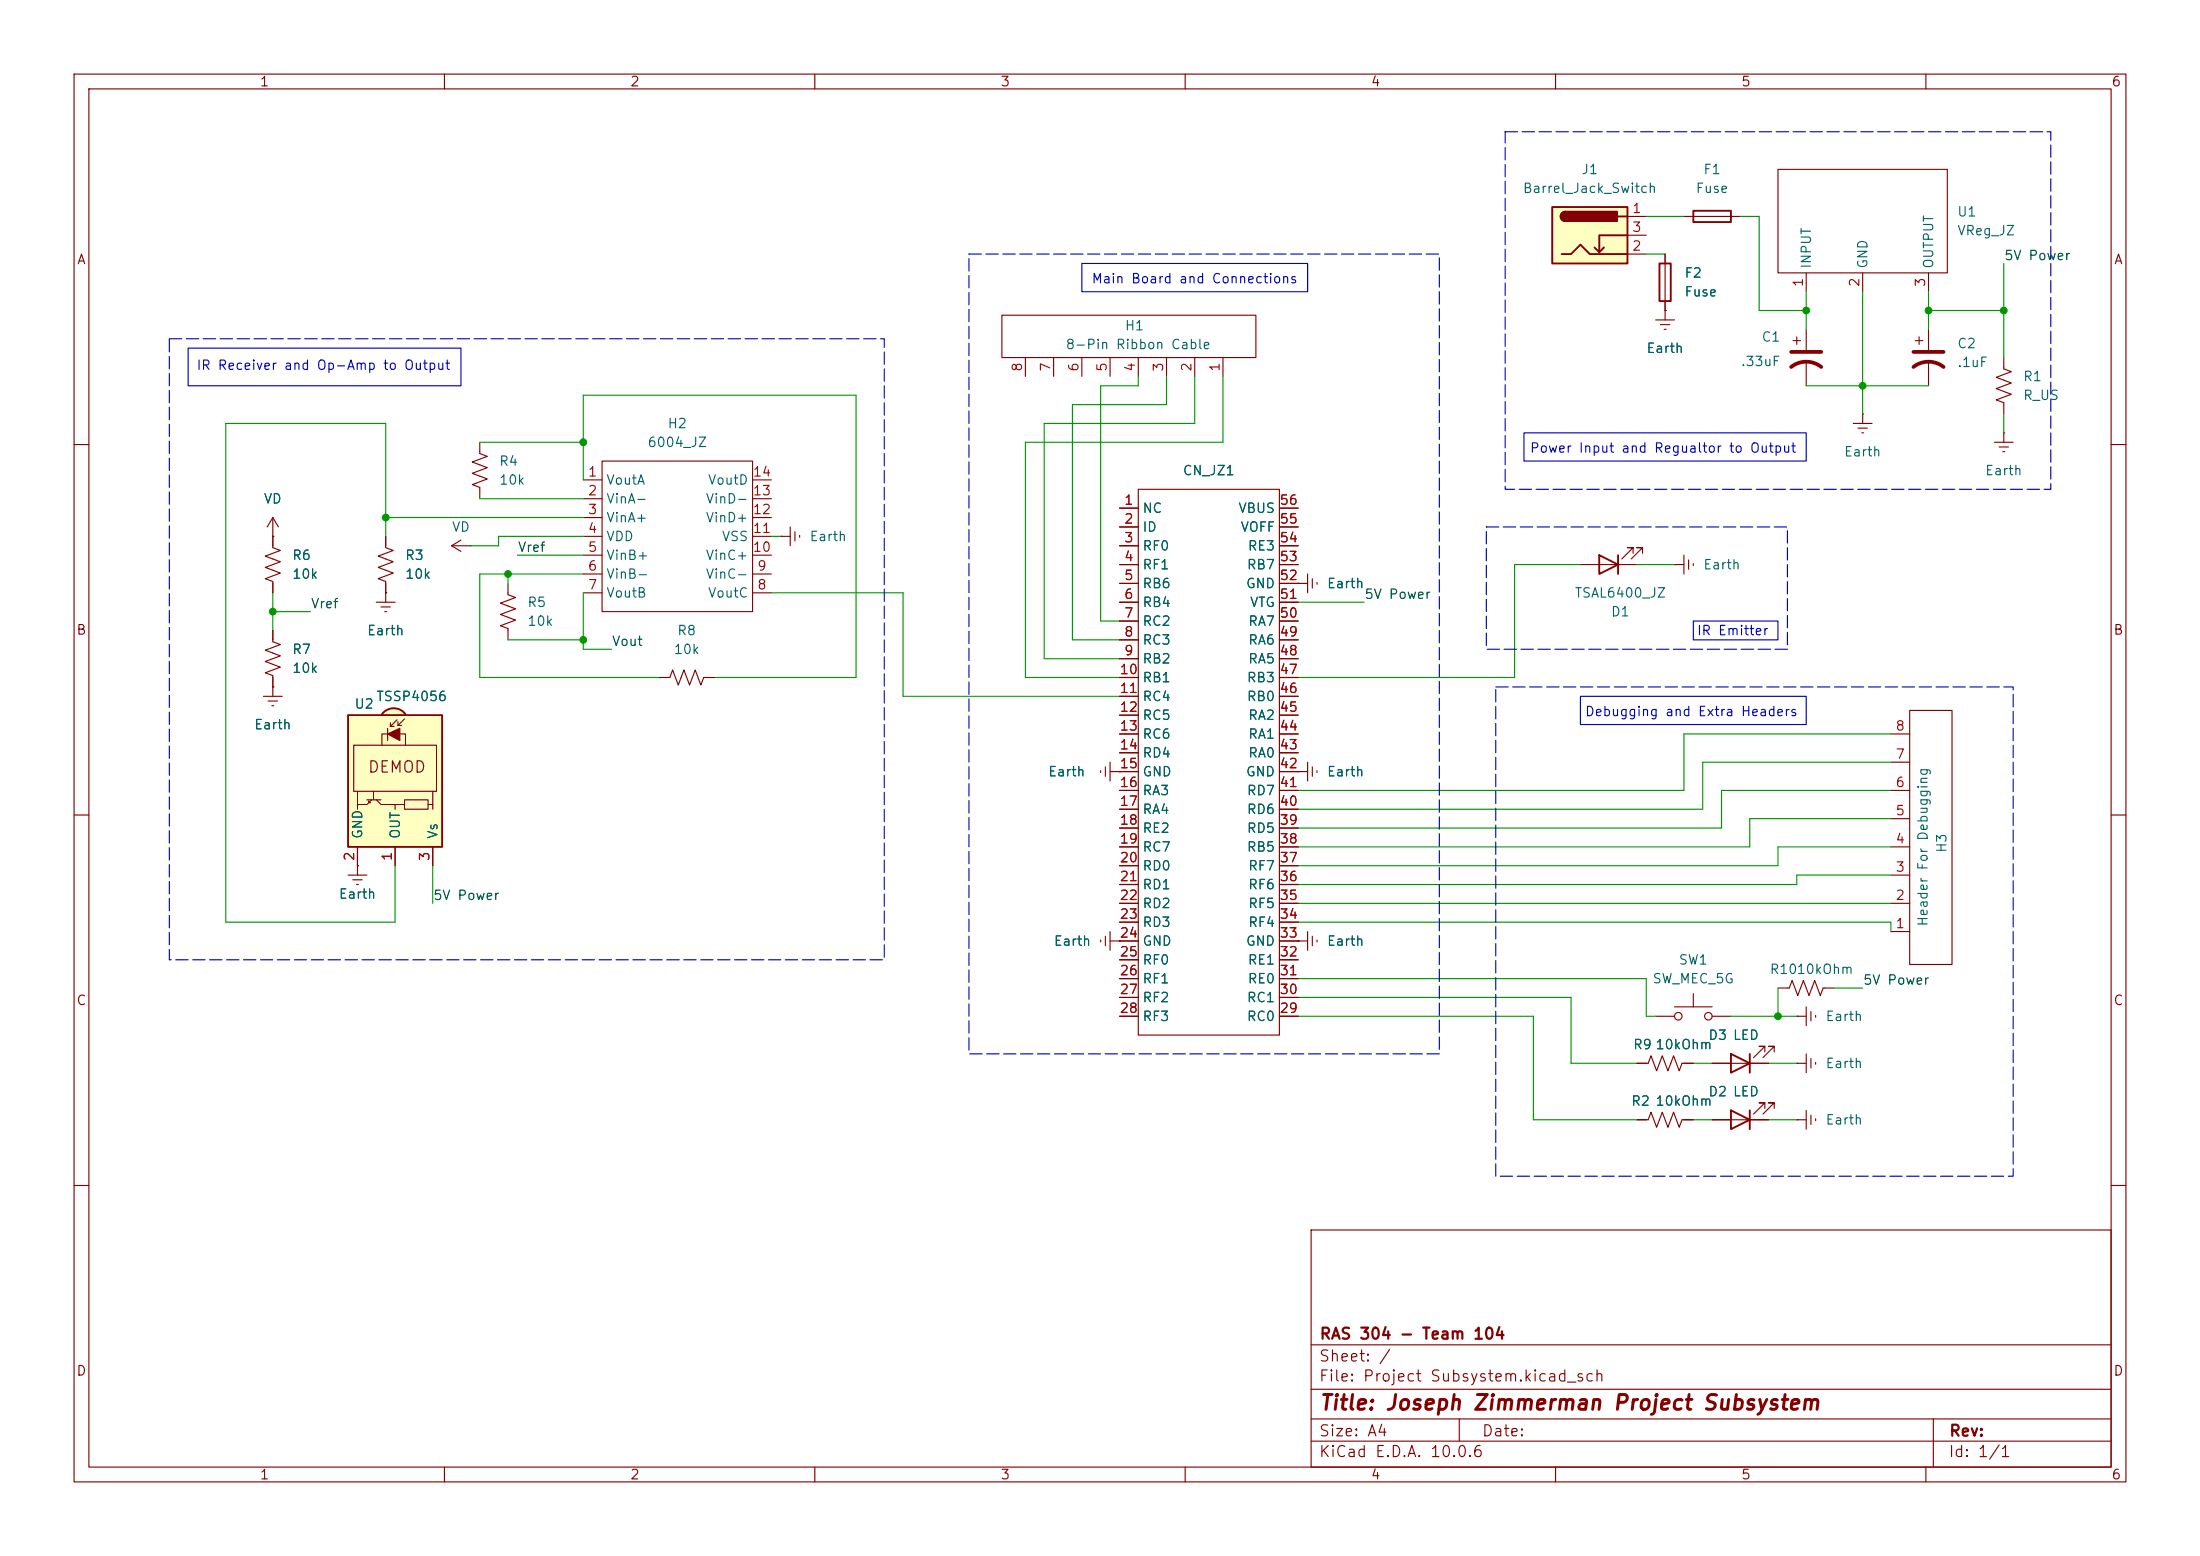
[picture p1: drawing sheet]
<svg xmlns="http://www.w3.org/2000/svg" width="297mm" height="210mm" viewBox="0 0 297 210" stroke-linecap="round" stroke-linejoin="round" font-family="sans-serif">
<g fill="none" stroke="#840000" stroke-width=".15">
<path d="M10 10h277v190h-277zM12 12h273v186h-273zM60 10v2M110 10v2M160 10v2M210 10v2M260 10v2M224.8 34.3v7.6M227.3 29.2h7.6M270.5 48.3v1.5l1 .4-2 .7 2 .8-2 .8 2 .7-2 .8 1 .4v1.5M10 60h2M78.7 64.8h2.6"/>
<path d="M78.7 67.3h2.6M78.7 69.9h2.6M78.7 72.4h2.6M78.7 74.9h2.6M78.7 77.5h2.6M81.3 62.2h20.3v20.4h-20.3zM101.6 64.8h2.5M101.6 67.3h2.5M101.6 69.9h2.5M101.6 72.4h2.5M101.6 74.9h2.5M101.6 77.5h2.5"/>
<path d="M105.4 72.4h.1M105.4 72.4h1.3M106.7 71.1v2.6M107.3 71.8v1.2M107.9 72.3v.2M213.4 76.2h7.6M220.5 74.7v-.8h-.8h.8l-1.6 1.5M221.7 74.7v-.8h-.7h.7l-1.5 1.5M226.1 76.2h.1M226.1 76.2h1.2M227.3 74.9v2.6M228 75.6v1.2"/>
<path d="M228.6 76.1v.2M285 60h2M78.7 80h2.6M101.6 80h2.5M255.3 99.1h2.5M257.8 95.9h5.7v34.3h-5.7zM10 110h2M175.3 104.1h.1M175.3 104.1h1.2M176.5 102.9v2.5M177.2 103.5v1.3M177.8 104v.3"/>
<path d="M255.3 118.1h2.5M255.3 114.3h2.5M255.3 110.5h2.5M255.3 106.7h2.5M255.3 102.9h2.5M285 110h2M148.6 126.9v.2M149.2 126.4v1.2M149.9 127h1.2M149.9 125.7v2.6M151.1 127h.1M223.5 137.2h2.6"/>
<path d="M226.1 135.9h5M228.6 134.1v1.8M231.1 137.2h2.6M242.6 137.2h.1M242.6 137.2h1.2M243.8 135.9v2.5M244.5 136.5v1.3M245.1 137v.3M255.3 125.7h2.5M255.3 121.9h2.5M231.1 151.1h7.7M238.3 149.6v-.8h-.8h.8l-1.6 1.6"/>
<path d="M239.5 149.6v-.8h-.7h.7l-1.5 1.6M10 160h2M177 166h108v32h-108zM285 160h2M60 198v2M110 198v2M160 198v2M177 194.5h108M177 191.5h108M177 187.5h108M177 181.5h108M197 191.5v3"/>
<path d="M210 198v2M260 198v2M261 191.5v6.5"/>
<circle cx="226.6" cy="137.2" r=".51"/>
<circle cx="230.6" cy="137.2" r=".51"/>
</g>
<path d="M224 35.6h1.6v5h-1.6zM228.6 28.4h5.1v1.6h-5.1zM215.9 74.9l2.5 1.3-2.5 1.3zM218.4 74.9v2.6M233.7 149.9l2.5 1.2-2.5 1.3zM236.2 149.9v2.5" fill="none" stroke="#840000" stroke-width=".25"/>
<path d="M209.5 27.9h10.2v7.7h-10.2z" fill="#ffffc2"/>
<path d="M209.5 27.9h10.2v7.7h-10.2zM210.8 34.3h1.3l1.3-1.3 1.2 1.3h5.1M211.3 28.6a.64 .64 0 0 0-.6 .6 .64 .64 0 0 0 .6 .6M216.5 33.4l-.6 .6M218.4 29.2h1.3M219.7 31.8h-3.8v2.2l-.6-.6" fill="none" stroke="#840000" stroke-width=".25"/>
<g fill="#840000" stroke="#840000" stroke-width=".25">
<path d="M210.9 28.8l.4-.2v1.2a.63 .63 0 0 1-.6-.3 .63 .63 0 0 1 .2-.7z"/>
<path d="M211.3 28.6h7v1.2h-7z"/>
</g>
<g fill="none" stroke="#840000" stroke-width=".15">
<path d="M219.7 29.2h2.5M219.7 34.3h2.5M219.7 31.8h2.5M135.3 42.5h34.2v5.8h-34.2zM138.4 48.3v2.5M142.2 48.3v2.5M146 48.3v2.5M149.9 48.3v2.5M153.7 48.3v2.5M157.5 48.3v2.5M161.3 48.3v2.5M165.1 48.3v2.5"/>
<path d="M242.1 46h1M242.6 45.5v1M243.8 44.5v2.7M243.8 48.8v3.3M250.2 57.2h2.5M250.8 57.8h1.3M251.3 58.4h.3M251.5 55.9h.1M251.5 55.9v1.3M258.6 46h1M259.1 45.5v1M260.3 44.5v2.7"/>
<path d="M260.3 48.8v3.3M269.2 59.7h2.6M270.5 58.4h.1M270.5 58.4v1.3M151.1 68.6h2.6M151.1 71.1h2.6M151.1 73.7h2.6M151.1 76.2h2.6M151.1 78.7h2.6M153.7 66h19v73.7h-19zM172.7 68.6h2.6M172.7 71.1h2.6"/>
<path d="M172.7 73.7h2.6M172.7 76.2h2.6M172.7 78.7h2.6M269.9 60.3h1.2M270.4 61h.2M35.6 94h2.5M36.2 94.6h1.3M36.7 95.3h.3M36.8 92.7h.1M36.8 92.7v1.3M88.9 91.4h1.5l.4-1 .8 2.1 .7-2.1 .8 2.1 .8-2.1 .7 2.1 .4-1.1h1.5M151.1 81.3h2.6"/>
<path d="M151.1 83.8h2.6M151.1 86.4h2.6M151.1 88.9h2.6M151.1 91.4h2.6M151.1 94h2.6M151.1 96.5h2.6M151.1 99.1h2.6M172.7 81.3h2.6M172.7 83.8h2.6M172.7 86.4h2.6M172.7 88.9h2.6M172.7 91.4h2.6"/>
<path d="M172.7 94h2.6M172.7 96.5h2.6M172.7 99.1h2.6M151.1 101.6h2.6M151.1 104.1h2.6M151.1 106.7h2.6M151.1 109.2h2.6M151.1 111.8h2.6M151.1 114.3h2.6M151.1 116.8h2.6M151.1 119.4h2.6M172.7 101.6h2.6"/>
<path d="M172.7 104.1h2.6M172.7 106.7h2.6M172.7 109.2h2.6M172.7 111.8h2.6M172.7 114.3h2.6M172.7 116.8h2.6M172.7 119.4h2.6M151.1 121.9h2.6M151.1 124.5h2.6M151.1 127h2.6M151.1 129.5h2.6M151.1 132.1h2.6"/>
<path d="M151.1 134.6h2.6M151.1 137.2h2.6M172.7 121.9h2.6M172.7 124.5h2.6M172.7 127h3.8M172.7 129.5h2.6M172.7 132.1h2.6M172.7 134.6h2.6M172.7 137.2h2.6M175.3 127h.1M176.5 125.7v2.6M177.2 126.4v1.2"/>
<path d="M177.8 126.9v.2"/>
</g>
<path d="M241.8 49.5a3.3 3.3 0 0 1 4.1 0M241.8 47.5h4.1M258.3 49.5a3.3 3.3 0 0 1 4.1 0M258.3 47.5h4.1" fill="none" stroke="#840000" stroke-width=".51"/>
<path d="M51.7 96.2a1.97 1.97 0 0 1 3 .2l-1.6 1.2-1.5-1.2z" fill="#ffffc2" stroke="#ffffc2" stroke-width=".14"/>
<path d="M47 96.5h12.7v17.8h-12.7z" fill="#ffffc2"/>
<path d="M47 96.5h12.7v17.8h-12.7zM51.6 96.4a1.97 1.97 0 0 1 3.1 0M233.7 142.2l2.5 1.3-2.5 1.3zM236.2 142.2v2.6" fill="none" stroke="#840000" stroke-width=".25"/>
<g fill="none" stroke="#840000" stroke-width=".15">
<path d="M224.8 34.3v1.3M240 22.9h22.9v13.9h-22.9zM243.8 36.8v2.6M251.5 36.8v2.6M260.3 36.8v2.6M64.8 59.7v1.5l1 .4-2 .8 2 .7-2 .8 2 .7-2 .8 1 .4v1.5M223.5 43.2h2.6M224.2 43.8h1.2M224.7 44.5h.2M224.8 41.9h.1M224.8 40.6v2.6M36.8 72.4h.1"/>
<path d="M36.8 69.9v4l1 .4-2 .8 2 .7-2 .8 2 .7-2 .8 1 .4v1.5M36.8 69.9l-.7 1.2M36.8 69.9l.8 1.2M52.1 72.4v1.5l1 .4-2 .8 2 .7-2 .8 2 .7-2 .8 1 .4v2.8M61 73.7l1.2 .7M61 73.7h2.5M62.2 72.9l-1.2 .8M63.5 73.7h.1M68.6 78.7v1.6l1 .3-2 .8 2 .8-2 .7 2 .8-2 .8 1 .3v1.6M151.1 73.7h2.6M151.1 78.7h2.6M151.1 68.6h2.6"/>
<path d="M151.1 71.1h2.6M151.1 76.2h2.6M172.7 73.7h2.6M172.7 78.7h3.8M172.7 68.6h2.6M172.7 71.1h2.6M172.7 76.2h2.6M175.3 78.7h.1M176.5 77.5v2.5M177.2 78.1v1.3M177.8 78.6v.3M36.8 85.1v1.5l1 .4-2 .8 2 .7-2 .8 2 .7-2 .8 1 .4v1.5"/>
<path d="M36.8 92.7h.1M50.8 81.3h2.5M51.4 81.9h1.3M51.9 82.6h.3M52.1 80h.1M52.3 98.3v1.6M52.7 97.5v.5M52.7 98h.5M53.6 97.2l-.9 .8M53.7 97.4v.5M53.7 97.9h.5M54.6 97l-.9 .9"/>
<path d="M151.1 81.3h2.6M151.1 83.8h2.6M151.1 86.4h2.6M151.1 88.9h2.6M151.1 91.4h2.6M151.1 94h2.6M151.1 96.5h2.6M151.1 99.1h2.6M172.7 81.3h2.6M172.7 83.8h2.6M172.7 86.4h2.6M172.7 88.9h2.6"/>
<path d="M172.7 91.4h2.6M172.7 94h2.6M172.7 96.5h2.6M172.7 99.1h2.6M47 118.1h2.5M47.6 118.7h1.3M47.8 100.6h11.1v6.2h-11.1zM48.1 119.4h.3M48.3 116.8h.1M48.3 106.8v1.8M48.3 114.3v3.8M49.5 108h1.9"/>
<path d="M49.8 108.1v.2h.2M50.2 108l-.7 .6h-1.2v.6M50.4 106.8v1.2M50.8 108l.6 .6h1.9v.6M51.6 100.6v-1.5h3.1v1.5M53.3 108.6h1.3M53.3 114.3v2.5M54.6 108h3.2v1.2h-3.2zM57.8 108.6h.6v.6M58.4 106.8v1.8M58.4 114.3v2.5M148.6 104v.3"/>
<path d="M149.2 103.5v1.3M149.9 104.1h3.8M149.9 102.9v2.5M151.1 104.1h.1M151.1 119.4h2.6M151.1 101.6h2.6M151.1 106.7h2.6M151.1 109.2h2.6M151.1 111.8h2.6M151.1 114.3h2.6M151.1 116.8h2.6M172.7 104.1h2.6"/>
<path d="M172.7 119.4h2.6M172.7 101.6h2.6M172.7 106.7h2.6M172.7 109.2h2.6M172.7 111.8h2.6M172.7 114.3h2.6M172.7 116.8h2.6M175.3 104.1h.1M151.1 127h.1M151.1 121.9h2.6M151.1 124.5h2.6M151.1 127h2.6"/>
<path d="M151.1 129.5h2.6M151.1 132.1h2.6M151.1 134.6h2.6M151.1 137.2h2.6M172.7 121.9h2.6M172.7 124.5h2.6M172.7 127h2.6M172.7 129.5h2.6M172.7 132.1h2.6M172.7 134.6h2.6M172.7 137.2h2.6M175.3 127h.1"/>
<path d="M240 133.4h1.6l.3-1.1 .8 2.1 .8-2.1 .7 2.1 .8-2.1 .7 2.1 .4-1h1.5M221 143.5h1.5l.4-1 .7 2 .8-2 .8 2 .7-2 .8 2 .4-1h1.5M221 151.1h1.5l.4-1 .7 2 .8-2 .8 2 .7-2 .8 2 .4-1h1.5M231.1 143.5h7.7M231.1 151.1h2.6M236.2 151.1h2.6M238.3 142v-.8h-.8h.8l-1.6 1.5M239.5 142v-.8h-.7h.7l-1.5 1.5M242.6 143.5h.1M242.6 151.1h.1M242.6 143.5h1.2M242.6 151.1h1.2"/>
<path d="M243.8 142.2v2.6M243.8 149.9v2.5M244.5 142.9v1.2M244.5 150.5v1.3M245.1 143.4v.2M245.1 151v.3"/>
</g>
<path d="M52.3 99.1l1.7-.8v1.6z" fill="#840000" stroke="#840000" stroke-width=".15"/>
<g fill="none" stroke="#009600" stroke-width=".15">
<path d="M222.2 29.2h5.1M222.2 34.3h2.6M234.9 29.2h2.6v12.7h6.3M243.8 39.4v5.1M251.5 39.4v16.5M260.3 39.4v5.1M270.5 35.6v12.7M64.8 59.7h13.9M153.7 50.8v1.3h-5.1v31.7h2.5M157.5 50.8v3.8h-12.7v31.8h6.3M161.3 50.8v6.4h-20.3v31.7h10.1M165.1 50.8v8.9h-26.7v31.7h12.7"/>
<path d="M243.8 52.1h16.5M260.3 41.9h10.2M270.5 55.9v2.5M52.1 69.9h26.6M52.1 72.4v-15.2h-21.6v67.3h22.8v-7.7M64.8 67.3h13.9M68.6 77.5v1.2M69.8 74.9h8.9M78.7 64.8v-11.5h36.9v38.1h-19.1M78.7 77.5h-13.9v13.9h24.1M78.7 72.4h-11.4v1.3h-3.8M104.1 72.4h1.3"/>
<path d="M213.4 76.2h-8.9v15.2h-29.2M221 76.2h5.1M36.8 80v5.1M36.8 82.6h5.1M68.6 86.4h10.1M78.7 80v7.6h3.8M104.1 80h17.8v14h29.2M175.3 81.3h8.8M255.3 99.1h-28v7.6h-52M58.4 116.8v5.1M255.3 114.3h-15.3v2.5h-64.7M255.3 118.1h-12.7v1.3h-67.3"/>
<path d="M255.3 106.7h-22.9v5.1h-57.1M255.3 110.5h-19.1v3.8h-60.9M255.3 102.9h-25.4v6.3h-54.6M175.3 137.2h31.7v13.9h14M175.3 132.1h46.9v5.1h1.3M175.3 124.5h80v1.2M175.3 134.6h36.8v8.9h8.9M175.3 121.9h80M233.7 137.2h8.9M240 133.4v3.8M247.6 133.4h3.9M228.6 143.5h2.5"/>
<path d="M228.6 151.1h2.5M238.8 143.5h3.8M238.8 151.1h3.8"/>
</g>
<path d="M203.2 17.8h73.7v48.2h-73.7zM130.8 34.3h63.5v107.9h-63.5zM22.9 45.7h96.5v83.8h-96.5zM200.7 71.1h40.6v16.5h-40.6zM201.9 92.7h69.9v66.1h-69.9z" fill="none" stroke="#0000c2" stroke-width=".15" stroke-dasharray="1.7 .6"/>
<path d="M146 35.6h30.5v3.8h-30.5zM25.4 47h36.8v5.1h-36.8zM205.7 58.4h38.1v3.8h-38.1zM213.4 94h30.4v3.8h-30.4zM228.6 83.8h11.4v2.6h-11.4z" fill="none" stroke="#0000c2" stroke-width=".15"/>
<g fill="#009600" stroke="#009600" stroke-width=".14">
<circle cx="243.8" cy="41.9" r=".46"/>
<circle cx="251.5" cy="52.1" r=".46"/>
<circle cx="270.5" cy="41.9" r=".46"/>
<circle cx="260.3" cy="41.9" r=".46"/>
<circle cx="240" cy="137.2" r=".46"/>
<circle cx="78.7" cy="86.4" r=".46"/>
<circle cx="78.7" cy="59.7" r=".46"/>
<circle cx="68.6" cy="77.5" r=".46"/>
<circle cx="36.8" cy="82.6" r=".46"/>
<circle cx="52.1" cy="69.9" r=".46"/>
</g>
<text font-size="2" fill="#840000" x="178" y="190.8">Title: Joseph Zimmerman Project Subsystem</text>
<g font-size="1.5" fill="#840000">
<text x="49.6" y="104.7">DEMOD</text>
<text x="178" y="184.1">Sheet: /</text>
<text x="178" y="181.1">RAS 304 - Team 104</text>
<text x="178" y="186.8">File: Project Subsystem.kicad_sch</text>
<text x="178" y="197">KiCad E.D.A. 10.0.6</text>
<text x="178" y="194.2">Size: A4</text>
<text x="200" y="194.2">Date:</text>
<text x="263" y="197">Id: 1/1</text>
<text x="263" y="194.2">Rev:</text>
</g>
<g font-size="1.3" fill="#840000">
<text x="35" y="12">1</text>
<text x="85" y="12">2</text>
<text x="135" y="12">3</text>
<text x="185" y="12">4</text>
<text x="235" y="12">5</text>
<text x="285" y="12">6</text>
<text x="10.3" y="36">A</text>
<text x="285.3" y="36">A</text>
<text x="10.2" y="86">B</text>
<text x="285.2" y="86">B</text>
<text x="10.2" y="136">C</text>
<text x="285.2" y="136">C</text>
<text x="10.2" y="186">D</text>
<text x="285.2" y="186">D</text>
<text x="35" y="200">1</text>
<text x="85" y="200">2</text>
<text x="135" y="200">3</text>
<text x="185" y="200">4</text>
<text x="235" y="200">5</text>
<text x="285" y="200">6</text>
</g>
<g font-size="1.3" fill="#006464">
<text x="213.4" y="23.8">J1</text>
<text x="229.9" y="23.8">F1</text>
<text x="205.5" y="26.4">Barrel_Jack_Switch</text>
<text x="228.8" y="26.4">Fuse</text>
<text x="264.1" y="29.5">U1</text>
<text x="264.1" y="32.1">VReg_JZ</text>
<text x="227.3" y="37.8">F2</text>
<text x="227.3" y="40.3">Fuse</text>
<text x="244.8" y="36.3" transform="rotate(-90 244.8 36.3)">INPUT</text>
<text x="252.4" y="36.3" transform="rotate(-90 252.4 36.3)">GND</text>
<text x="261.3" y="36.3" transform="rotate(-90 261.3 36.3)">OUTPUT</text>
<text x="143.8" y="47.4">8-Pin Ribbon Cable</text>
<text x="151.8" y="44.9">H1</text>
<text x="222.2" y="48">Earth</text>
<text x="237.7" y="46.4">C1</text>
<text x="264.1" y="47.3">C2</text>
<text x="234.9" y="49.7">.33uF</text>
<text x="264.1" y="49.9">.1uF</text>
<text x="273" y="51.8">R1</text>
<text x="90" y="58.1">H2</text>
<text x="273" y="54.3">R_US</text>
<text x="67.3" y="63.2">R4</text>
<text x="67.3" y="65.7">10k</text>
<text x="81.8" y="65.7">VoutA</text>
<text x="87.3" y="60.7">6004_JZ</text>
<text x="95.5" y="65.7">VoutD</text>
<text x="159.6" y="64.5">CN_JZ1</text>
<text x="248.9" y="61.9">Earth</text>
<text x="267.9" y="64.5">Earth</text>
<text x="35.5" y="68.3">VD</text>
<text x="81.8" y="68.3">VinA-</text>
<text x="81.8" y="70.8">VinA+</text>
<text x="95.2" y="70.8">VinD+</text>
<text x="95.2" y="68.3">VinD-</text>
<text x="154.2" y="69.5">NC</text>
<text x="167.1" y="69.5">VBUS</text>
<text x="39.4" y="75.9">R6</text>
<text x="54.6" y="75.9">R3</text>
<text x="60.9" y="72.1">VD</text>
<text x="81.8" y="73.4">VDD</text>
<text x="81.8" y="75.9">VinB+</text>
<text x="95.2" y="75.9">VinC+</text>
<text x="97.4" y="73.4">VSS</text>
<text x="109.2" y="73.4">Earth</text>
<text x="154.2" y="72.1">ID</text>
<text x="154.2" y="74.6">RF0</text>
<text x="154.2" y="77.2">RF1</text>
<text x="167.4" y="72.1">VOFF</text>
<text x="168.2" y="77.2">RB7</text>
<text x="168.4" y="74.6">RE3</text>
<text x="229.9" y="77.2">Earth</text>
<text x="39.4" y="78.4">10k</text>
<text x="54.6" y="78.4">10k</text>
<text x="71.1" y="82.2">R5</text>
<text x="81.8" y="78.4">VinB-</text>
<text x="81.8" y="81">VoutB</text>
<text x="95.2" y="78.4">VinC-</text>
<text x="95.5" y="81">VoutC</text>
<text x="154.2" y="79.7">RB6</text>
<text x="154.2" y="82.2">RB4</text>
<text x="168.1" y="79.7">GND</text>
<text x="168.7" y="82.2">VTG</text>
<text x="179.1" y="79.7">Earth</text>
<text x="212.5" y="81">TSAL6400_JZ</text>
<text x="217.4" y="83.5">D1</text>
<text x="39.4" y="88.6">R7</text>
<text x="49.5" y="86.1">Earth</text>
<text x="71.1" y="84.8">10k</text>
<text x="90.9" y="88.6">10k</text>
<text x="91.3" y="86.1">R8</text>
<text x="154.2" y="84.8">RC2</text>
<text x="154.2" y="87.3">RC3</text>
<text x="154.2" y="89.9">RB2</text>
<text x="168.4" y="89.9">RA5</text>
<text x="168.4" y="87.3">RA6</text>
<text x="168.4" y="84.8">RA7</text>
<text x="39.4" y="91.1">10k</text>
<text x="47.8" y="96">U2</text>
<text x="50.7" y="94.9">TSSP4056</text>
<text x="154.2" y="92.4">RB1</text>
<text x="154.2" y="94.9">RC4</text>
<text x="168.2" y="94.9">RB0</text>
<text x="168.2" y="92.4">RB3</text>
<text x="34.2" y="98.8">Earth</text>
<text x="154.2" y="97.5">RC5</text>
<text x="154.2" y="100">RC6</text>
<text x="168.4" y="100">RA1</text>
<text x="168.4" y="97.5">RA2</text>
<text x="141.4" y="105.1">Earth</text>
<text x="154.2" y="102.6">RD4</text>
<text x="154.2" y="105.1">GND</text>
<text x="154.2" y="107.6">RA3</text>
<text x="168.1" y="105.1">GND</text>
<text x="168.2" y="107.6">RD7</text>
<text x="168.4" y="102.6">RA0</text>
<text x="179.1" y="105.1">Earth</text>
<text x="49.2" y="113.3" transform="rotate(-90 49.2 113.3)">GND</text>
<text x="54.3" y="113.3" transform="rotate(-90 54.3 113.3)">OUT</text>
<text x="59.4" y="113.3" transform="rotate(-90 59.4 113.3)">Vs</text>
<text x="154.2" y="110.2">RA4</text>
<text x="154.2" y="112.7">RE2</text>
<text x="168.2" y="112.7">RD5</text>
<text x="168.2" y="110.2">RD6</text>
<text x="154.2" y="115.3">RC7</text>
<text x="154.2" y="117.8">RD0</text>
<text x="168.2" y="115.3">RB5</text>
<text x="168.4" y="117.8">RF7</text>
<text x="263.1" y="115.2" transform="rotate(-90 263.1 115.2)">H3</text>
<text x="45.7" y="121.6">Earth</text>
<text x="154.2" y="120.3">RD1</text>
<text x="154.2" y="122.9">RD2</text>
<text x="154.2" y="125.4">RD3</text>
<text x="168.4" y="125.4">RF4</text>
<text x="168.4" y="122.9">RF5</text>
<text x="168.4" y="120.3">RF6</text>
<text x="260.6" y="125.1" transform="rotate(-90 260.6 125.1)">Header For Debugging</text>
<text x="142.2" y="128">Earth</text>
<text x="154.2" y="128">GND</text>
<text x="154.2" y="130.5">RF0</text>
<text x="168.1" y="128">GND</text>
<text x="168.4" y="130.5">RE1</text>
<text x="179.1" y="128">Earth</text>
<text x="226.5" y="130.5">SW1</text>
<text x="238.8" y="131.8">R1010kOhm</text>
<text x="154.2" y="133">RF1</text>
<text x="154.2" y="135.6">RF2</text>
<text x="168.2" y="135.6">RC1</text>
<text x="168.4" y="133">RE0</text>
<text x="223" y="133">SW_MEC_5G</text>
<text x="154.2" y="138.1">RF3</text>
<text x="168.2" y="138.1">RC0</text>
<text x="220.4" y="141.9">R9</text>
<text x="223.4" y="141.9">10kOhm</text>
<text x="230.5" y="140.7">D3 LED</text>
<text x="246.4" y="138.1">Earth</text>
<text x="220.1" y="149.6">R2</text>
<text x="223.4" y="149.6">10kOhm</text>
<text x="230.5" y="148.3">D2 LED</text>
<text x="246.4" y="144.5">Earth</text>
<text x="246.4" y="152.1">Earth</text>
</g>
<g font-size="1.3" fill="#a90000">
<text x="220.2" y="29.1">1</text>
<text x="220.2" y="34.2">2</text>
<text x="220.2" y="31.6">3</text>
<text x="243.7" y="38.8" transform="rotate(-90 243.7 38.8)">1</text>
<text x="251.3" y="38.8" transform="rotate(-90 251.3 38.8)">2</text>
<text x="260.2" y="38.8" transform="rotate(-90 260.2 38.8)">3</text>
<text x="138.3" y="50.3" transform="rotate(-90 138.3 50.3)">8</text>
<text x="142.1" y="50.3" transform="rotate(-90 142.1 50.3)">7</text>
<text x="145.9" y="50.3" transform="rotate(-90 145.9 50.3)">6</text>
<text x="149.7" y="50.3" transform="rotate(-90 149.7 50.3)">5</text>
<text x="153.5" y="50.3" transform="rotate(-90 153.5 50.3)">4</text>
<text x="157.3" y="50.3" transform="rotate(-90 157.3 50.3)">3</text>
<text x="161.2" y="50.3" transform="rotate(-90 161.2 50.3)">2</text>
<text x="165" y="50.3" transform="rotate(-90 165 50.3)">1</text>
<text x="79.3" y="64.6">1</text>
<text x="101.5" y="64.6">14</text>
<text x="79.3" y="67.2">2</text>
<text x="79.3" y="69.7">3</text>
<text x="101.5" y="69.7">12</text>
<text x="101.5" y="67.2">13</text>
<text x="151.7" y="68.4">1</text>
<text x="151.7" y="71">2</text>
<text x="172.7" y="71">55</text>
<text x="172.7" y="68.4">56</text>
<text x="79.3" y="72.3">4</text>
<text x="79.3" y="74.8">5</text>
<text x="79.3" y="77.3">6</text>
<text x="101.5" y="74.8">10</text>
<text x="101.5" y="72.3">11</text>
<text x="102.1" y="77.3">9</text>
<text x="151.7" y="73.5">3</text>
<text x="151.7" y="76.1">4</text>
<text x="172.7" y="76.1">53</text>
<text x="172.7" y="73.5">54</text>
<text x="79.3" y="79.9">7</text>
<text x="102.1" y="79.9">8</text>
<text x="151.7" y="78.6">5</text>
<text x="151.7" y="81.1">6</text>
<text x="151.7" y="83.7">7</text>
<text x="172.7" y="83.7">50</text>
<text x="172.7" y="81.1">51</text>
<text x="172.7" y="78.6">52</text>
<text x="151.7" y="86.2">8</text>
<text x="151.7" y="88.8">9</text>
<text x="172.7" y="88.8">48</text>
<text x="172.7" y="86.2">49</text>
<text x="151.1" y="91.3">10</text>
<text x="151.1" y="93.8">11</text>
<text x="172.7" y="93.8">46</text>
<text x="172.7" y="91.3">47</text>
<text x="151.1" y="96.4">12</text>
<text x="151.1" y="98.9">13</text>
<text x="151.1" y="101.5">14</text>
<text x="172.7" y="101.5">43</text>
<text x="172.7" y="98.9">44</text>
<text x="172.7" y="96.4">45</text>
<text x="255.8" y="98.9">8</text>
<text x="151.1" y="104">15</text>
<text x="151.1" y="106.5">16</text>
<text x="172.7" y="106.5">41</text>
<text x="172.7" y="104">42</text>
<text x="255.8" y="106.5">6</text>
<text x="255.8" y="102.7">7</text>
<text x="151.1" y="109.1">17</text>
<text x="151.1" y="111.6">18</text>
<text x="172.7" y="111.6">39</text>
<text x="172.7" y="109.1">40</text>
<text x="255.8" y="110.4">5</text>
<text x="48.1" y="116.3" transform="rotate(-90 48.1 116.3)">2</text>
<text x="53.2" y="116.3" transform="rotate(-90 53.2 116.3)">1</text>
<text x="58.3" y="116.3" transform="rotate(-90 58.3 116.3)">3</text>
<text x="151.1" y="114.2">19</text>
<text x="151.1" y="116.7">20</text>
<text x="151.1" y="119.2">21</text>
<text x="172.7" y="119.2">36</text>
<text x="172.7" y="116.7">37</text>
<text x="172.7" y="114.2">38</text>
<text x="255.8" y="118">3</text>
<text x="255.8" y="114.2">4</text>
<text x="151.1" y="121.8">22</text>
<text x="151.1" y="124.3">23</text>
<text x="172.7" y="124.3">34</text>
<text x="172.7" y="121.8">35</text>
<text x="255.8" y="125.6">1</text>
<text x="255.8" y="121.8">2</text>
<text x="151.1" y="126.9">24</text>
<text x="151.1" y="129.4">25</text>
<text x="151.1" y="131.9">26</text>
<text x="172.7" y="131.9">31</text>
<text x="172.7" y="129.4">32</text>
<text x="172.7" y="126.9">33</text>
<text x="151.1" y="134.5">27</text>
<text x="151.1" y="137">28</text>
<text x="172.7" y="137">29</text>
<text x="172.7" y="134.5">30</text>
</g>
<g font-size="1.3" fill="#0f0f0f">
<text x="270.5" y="35.4">5V Power</text>
<text x="69.8" y="74.8">Vref</text>
<text x="41.9" y="82.4">Vref</text>
<text x="184.1" y="81.2">5V Power</text>
<text x="82.5" y="87.5">Vout</text>
<text x="58.4" y="121.8">5V Power</text>
<text x="251.4" y="133.2">5V Power</text>
</g>
<g font-size="1.3" fill="#0000c2">
<text x="147.3" y="38.6">Main Board and Connections</text>
<text x="26.4" y="50.2">IR Receiver and Op-Amp to Output</text>
<text x="206.4" y="61.4">Power Input and Regualtor to Output</text>
<text x="229" y="86.1">IR Emitter</text>
<text x="213.9" y="97">Debugging and Extra Headers</text>
</g>
</svg>
